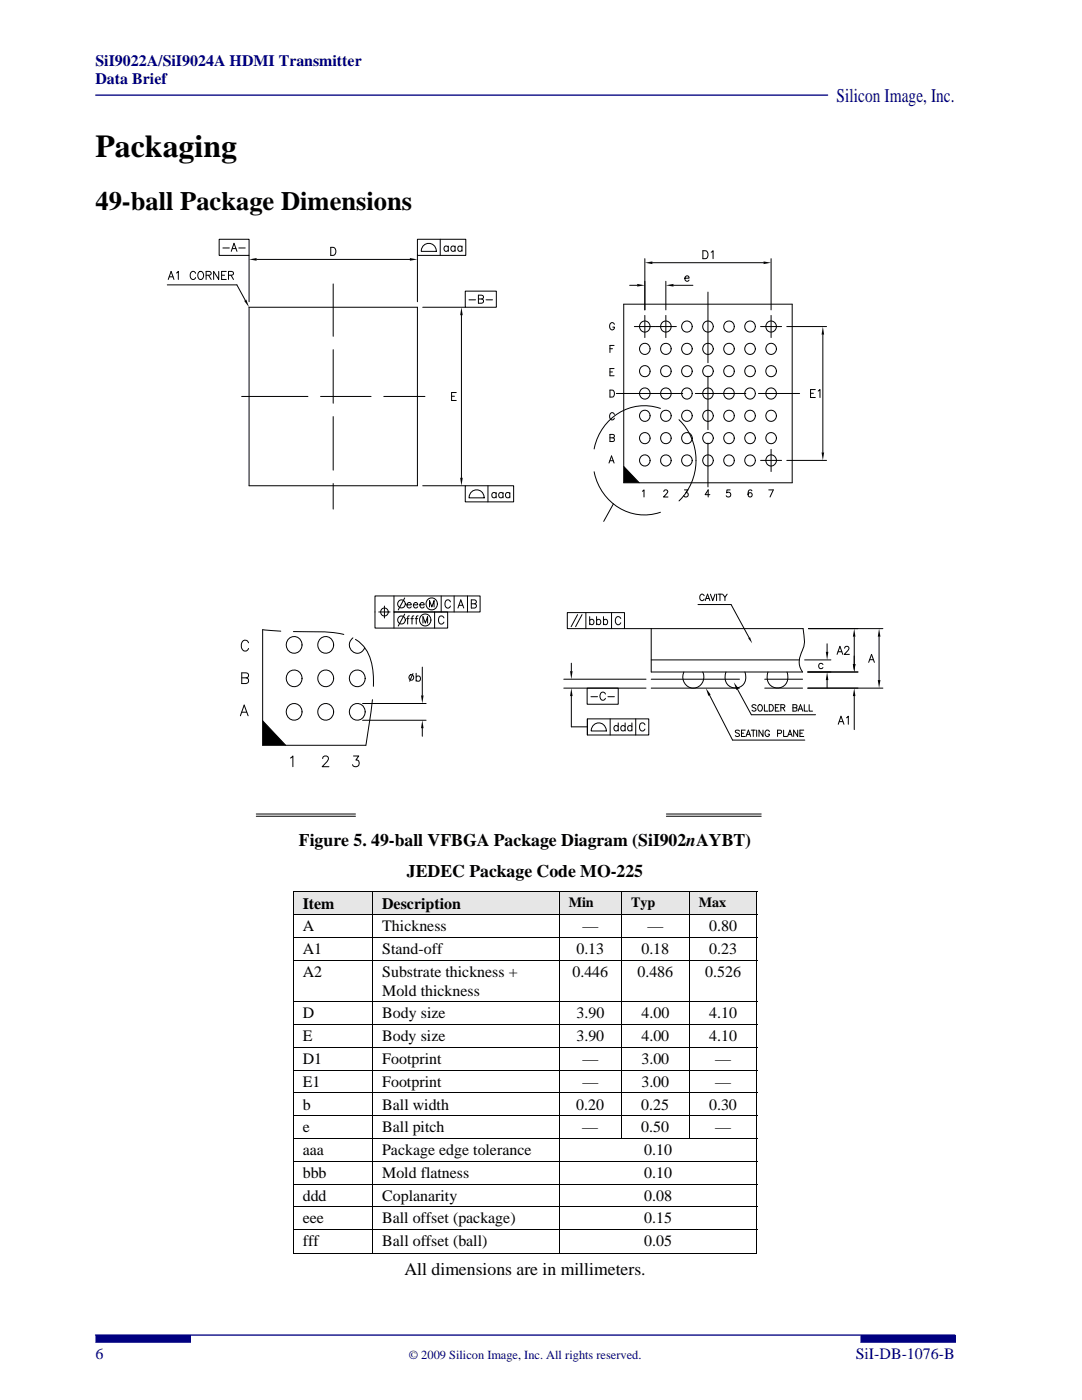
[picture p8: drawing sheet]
<svg xmlns="http://www.w3.org/2000/svg" width="216mm" height="279mm" viewBox="0 0 216 279" stroke-linecap="round" stroke-linejoin="round" font-family="sans-serif">
<path d="M19.1 19h146M19 266.4h171.5" fill="none" stroke="#000080" stroke-width=".26"/>
<path d="M19 267.2h19.1M171.7 267.2h19.1" fill="none" stroke="#000080" stroke-width="1.6" stroke-linecap="butt"/>
<g fill="none" stroke="#000" stroke-width=".2">
<path d="M33.4 56.9h13.9l1.6 3M33.6 55.8l.5-1.6 .6 1.6M33.8 55.2h.7M35.2 54.5l.4-.3v1.6M39 54.5a.55 .55 0 0 0-.6-.3 .55 .55 0 0 0-.4 .6v.4a.55 .55 0 0 0 .4 .6 .55 .55 0 0 0 .6-.4M39.8 54.3l.1-.1a.81 .81 0 0 1 .7 .8 .81 .81 0 0 1-.7 .8 .99 .99 0 0 1-.1-1.5zM41.1 54.9l.9-.1 .1-.2v-.3l-1-.1v1.6M41.6 54.9l.5 .9M43.6 54.2v1.6l-1-1.6v1.6M43.7 47.8h6v3.2h-6zM44.2 54.9h.6M44.5 49.5h1.3"/>
<path d="M45.1 54.2h-.9v1.6h.9M45.6 54.9l.8-.1 .2-.2-.1-.3-.9-.1v1.6M46.1 54.9l.5 .9M46.1 50.2l.6-1.6 .6 1.6M46.4 49.6h.7M47.6 49.5h1.3M49.7 51v9.2M51.2 51.8h30.6M66 49.4a.83 .83 0 0 1 1 .8 .83 .83 0 0 1-1 .8zM66.5 56.7v10.4M83.3 47.8h9.6v3.2h-9.6zM83.3 51v9.2"/>
<path d="M84.6 48.9a1.52 1.52 0 0 1 1.6-.2 1.52 1.52 0 0 1 .9 1.5h-3l.1-.8zM87.8 47.8v3.2M89.5 49.3l-.6-.2a.57 .57 0 0 0-.3 .5 .57 .57 0 0 0 .4 .6l.5-.3M89.5 49.1v1.1M90.8 49.3l-.5-.2a.57 .57 0 0 0-.3 .5 .57 .57 0 0 0 .3 .6l.5-.3M90.8 49.1v1.1M92.2 49.3l-.6-.2a.6 .6 0 0 0 .1 1.1l.5-.3M92.2 49.1v1.1M92.8 58.1h6.2v3.2h-6.2zM93.6 59.8h1.3M95.5 59.7l.8-.1 .2-.2-.1-.3-.9-.2v1.6h.6a.42 .42 0 0 0 .4-.4 .42 .42 0 0 0-.4-.4M97 59.8h1.3"/>
<path d="M125.6 56.9h1.5M128.7 51.6v10.2M130.2 52.4h22.2M132.9 56.1v5.7M134.4 56.9h3.9M136.7 55.5h.8a.43 .43 0 0 0-.4-.5 .43 .43 0 0 0-.4 .5v.2a.45 .45 0 0 0 .3 .4 .45 .45 0 0 0 .5-.2M140.3 50h.5a.86 .86 0 0 1 .5 .8 .86 .86 0 0 1-.5 .8h-.5zM141.3 58.3v14.1M141.9 50.3l.4-.3v1.6M153.9 51.6v10.2M48.2 79.1h13.2M49.7 61.3h33.6v35.6h-33.6z"/>
<path d="M64 79.1h10M66.5 69.8v10.7M76.6 79.1h8.2M84.3 61.3h8.5M90.1 79.1h.6M91 78.3h-.9v1.6h.9M92.1 62.9v32.5M121.7 77.9a.76 .76 0 0 1 .9 .4 .76 .76 0 0 1-.3 .9h-.6zM121.7 74.2h.5M121.7 69.6h.5M122.5 68.9h-.8v1.5M122.5 73.6h-.8v1.4h.8"/>
<path d="M122.6 64.7a.49 .49 0 0 0-.6-.3 .49 .49 0 0 0-.4 .5 .67 .67 0 0 0 .7 .9l.2-.2 .1-.3h-.3M123 78.5h13.2M124.5 60.7h33.6v35.7h-33.6zM126.6 65.2h8.4M128.7 62.9v4.5M132.9 62.9v4.5M138.7 78.5h10.1M141.3 75.1v10.6M151.3 78.5h8.3M151.8 65.2h4.2M153.9 62.9v4.5M157 65.2h7.9"/>
<path d="M161.7 78.5h.6M162.7 77.7h-1v1.6h1M163.3 78l.3-.3v1.6M164.2 66.8v23.5M66.5 83.1v10.7M66.5 96.5v5.1M84.3 96.9h8.5M92.8 96.9h9.7v3.3h-9.7zM94.1 98.1a1.51 1.51 0 0 1 1.7-.2 1.51 1.51 0 0 1 .8 1.5h-3l.2-.8zM97.4 96.9v3.3M99 98.5l-.5-.2a.57 .57 0 0 0-.4 .5 .57 .57 0 0 0 .4 .6l.5-.3M99 98.3v1.1"/>
<path d="M100.4 98.5l-.5-.2a.57 .57 0 0 0-.4 .5 .57 .57 0 0 0 .4 .6l.5-.3M100.4 98.3v1.1M101.7 98.5l-.5-.2a.57 .57 0 0 0-.3 .5 .57 .57 0 0 0 .3 .6l.5-.3M101.7 98.3v1.1M118.6 94.1a10.2 10.2 0 0 0 13.2 8.1M121.5 92.4l.5-1.4 .5 1.4M121.7 91.9h.6M122.3 87.4l.3 .3-.1 .3-.8 .1v-1.4l.8 .1v.5l-.8 .1M122.6 82.7a.49 .49 0 0 0-.6-.3 .49 .49 0 0 0-.4 .5v.3a.49 .49 0 0 0 .4 .6 .49 .49 0 0 0 .6-.3M124.5 93.1l3.1 3.3M128.2 98l.3-.2v1.4M131.8 81.5a10.2 10.2 0 0 0-13.2 8.1"/>
<path d="M132.5 98.1l.2-.3h.4l.1 .2-.2 .5-.6 .7h.9M135.5 83.8a11.4 11.4 0 0 1 0 16.2M136.6 97.8h.7l-.4 .5a.46 .46 0 0 1 .3 .8 .46 .46 0 0 1-.8-.2M141.3 88.4v8.8M141.6 98.7h-.9l.6-.9v1.4M145.7 97.8h-.6l-.1 .6a.48 .48 0 0 1 .7 0 .48 .48 0 0 1-.1 .7 .48 .48 0 0 1-.7-.2M150 98v-.2a.42 .42 0 0 0-.7 .2v1a.42 .42 0 0 0 .7 0 .42 .42 0 0 0-.2-.6 .42 .42 0 0 0-.5 .3M151.8 91.9h4.2M153.4 97.8h.9l-.7 1.4M153.9 89.7v4.4M157 91.9h7.9M78.6 118.9v3.2h10.7v3.2h-14.5v-6.4h21v3.2h-17.2v3.2"/>
<path d="M80.8 119.3l-1.3 2.4M88 118.9v3.2M90.6 118.9v3.2M93.3 118.9v3.2M122.4 100.5l-1.9 3.6M140.5 118.9a.44 .44 0 0 0-.5-.3 .44 .44 0 0 0-.4 .5v.3a.45 .45 0 0 0 .4 .5 .45 .45 0 0 0 .5-.3M140.7 119.9l.5-1.3 .4 1.3M140.9 119.4h.6M141.8 118.6l.4 1.3 .5-1.3M143 118.6v1.3M143.3 118.6h.8M143.7 118.6v1.3"/>
<path d="M144.2 118.6l.5 .6v.7M145.1 118.6l-.4 .6M49.1 135.3a.58 .58 0 0 1 .5 .5 .58 .58 0 0 1-.5 .6h-.9v-2.1h.9l.4 .2 .1 .4-.2 .3-1.2 .1M49.6 128.3a.74 .74 0 0 0-.9-.5 .74 .74 0 0 0-.5 .8 .9 .9 0 0 0 .1 1 .9 .9 0 0 0 1 .2l.3-.4M56 126l-3.6-.3v23h20.6l1.3-9.1M57.7 127.4a1.61 1.61 0 0 1 2.1 .2 1.61 1.61 0 0 1 0 2.2 1.61 1.61 0 0 1-2.2 .2 1.73 1.73 0 0 1 .1-2.6zM58.5 126l2.1 .1a33.3 33.3 0 0 1 8 .5M64 134.1a1.61 1.61 0 0 1 2.1 .2 1.61 1.61 0 0 1 0 2.2 1.61 1.61 0 0 1-2.1 .1 1.72 1.72 0 0 1 0-2.5zM64 127.4a1.6 1.6 0 0 1 2.3 .3 1.6 1.6 0 0 1-.4 2.3 1.6 1.6 0 0 1-2.3-.5 1.72 1.72 0 0 1 .4-2.1zM70.4 127.3a1.63 1.63 0 0 0-.4 2.3 1.63 1.63 0 0 0 2.3 .4l.5-.7M70.9 127.6a7.7 7.7 0 0 1 3.5 6.2l.1 3.2M75.6 122.1h2.2"/>
<path d="M76.7 120.9v2.4M80.8 122.6l-1.3 2.3M81.1 123.5h.5M81.2 120.7h.9a.45 .45 0 0 0-.6-.5 .45 .45 0 0 0-.3 .7 .46 .46 0 0 0 .3 .4 .46 .46 0 0 0 .6-.2M81.7 122.9l-.3 .1-.1 .2v1.3M82 123.5h.5M82.4 134.4l-.7 1.6M82.5 120.7h.9a.44 .44 0 0 0-.5-.5 .44 .44 0 0 0-.4 .5v.2a.46 .46 0 0 0 .3 .4 .46 .46 0 0 0 .6-.2M82.6 122.9l-.3 .1-.1 .2v1.3M82.8 123.5h.6M83 135.1l.5-.2a.57 .57 0 0 1 .4 .5 .57 .57 0 0 1-.4 .6l-.5-.3M83 134.4v1.6"/>
<path d="M83.4 122.9l-.3 .1v.2v1.3M83.8 120.7h.8a.44 .44 0 0 0-.4-.5 .44 .44 0 0 0-.4 .5v.2a.46 .46 0 0 0 .3 .4 .46 .46 0 0 0 .5-.2M84.3 133.1v5.7M84.4 124.4v-1.3l.5 1.3 .4-1.3v1.3M85.7 121.1v-1.3l.5 1.3 .4-1.3v1.3M86.7 122.1v3.2M88.6 123.3a.55 .55 0 0 0-.7-.4 .55 .55 0 0 0-.4 .6v.4a.55 .55 0 0 0 .4 .6 .55 .55 0 0 0 .7-.3M89.9 120.1a.55 .55 0 0 0-.7-.4 .55 .55 0 0 0-.4 .6 .81 .81 0 0 0 .6 1.1l.3-.1 .2-.4M91.4 121.3l.5-1.6 .6 1.6M91.6 120.8h.7M94 120.5h.7l.3-.1v-.5l-.3-.2h-.7v1.6h.7l.4-.3-.1-.4-.3-.1M112.5 137.3h16.4"/>
<path d="M112.5 135.6h16.4M113.2 122.3h11.4v3.2h-11.4zM114 138.9v6.2h3.2M114 132.4v1.5M115.3 122.7l-1.3 2.4M116.1 122.7l-1.2 2.4M116.9 122.3v3.2M117.2 137.3h6.2v3.2h-6.2zM117.7 123.8l.5-.2a.58 .58 0 0 1 .3 .5 .58 .58 0 0 1-.3 .6l-.5-.3M117.7 123.1v1.6M117.9 139h1.3M119 123.8l.5-.2a.58 .58 0 0 1 .4 .5 .58 .58 0 0 1-.4 .6l-.5-.3"/>
<path d="M119 123.1v1.6M120.4 123.8l.5-.2a.58 .58 0 0 1 .4 .5 .58 .58 0 0 1-.4 .6l-.5-.3M120.4 123.1v1.6M120.8 138.5a.55 .55 0 0 0-.6-.4 .55 .55 0 0 0-.5 .6v.4a.55 .55 0 0 0 .5 .6 .55 .55 0 0 0 .6-.3M121.3 139h1.3M122 122.3v3.2M123.9 123.4a.55 .55 0 0 0-.7-.3 .55 .55 0 0 0-.4 .6 .69 .69 0 0 0 .1 .7 .69 .69 0 0 0 .7 .2l.3-.3M124.6 125.5h35.7a7.1 7.1 0 0 1-.4 4.9 3.5 3.5 0 0 0 .2 3.7h-30.2v-8.6M129.9 137.3h17.7M129.9 135.6h17.7M129.9 131.7h29.6M136.5 134.1a2.16 2.16 0 0 0 1.8 3.2 2.16 2.16 0 0 0 1.9-3.2"/>
<path d="M139.3 120.7h6.6l3.6 6.6M141.6 138.7l4.6 9h14.4M144.9 134.1a2.15 2.15 0 0 0 1.8 3.2 2.15 2.15 0 0 0 1.9-3.2M147.2 137.6l2.7 5h12.8M152.6 137.3h7.5M152.6 135.6h7.5M153.2 134.1a2.14 2.14 0 0 0 1 3 2.14 2.14 0 0 0 2.9-1.1l.1-.8-.2-1.1M160.5 131.7h5.3M161.2 137.3h15M161.2 134.1h10M161.3 125.5h14.9M164.2 132.6l-.5-.2a.57 .57 0 0 0-.3 .5 .57 .57 0 0 0 .3 .6l.5-.3"/>
<path d="M165 128.5v1.6M165 135.7v1.6M167 130.6l.6-1.6 .6 1.6M167.2 130.1h.8M168.5 129.4l.2-.3 .4-.1 .3 .5-.9 1.1h1M170.5 127.1v5.4M170.5 138.9v6.7M173.3 132.2l.6-1.6 .6 1.6M173.5 131.7h.8M175.4 127.1v8.6M48 142.9l.7-2.2 .8 2.2M48.2 142.1h1"/>
<path d="M52.4 143.8l4.6 4.9M58 151.3l.4-.4v2.1M64 140.8a1.6 1.6 0 0 1 2.3 .3 1.6 1.6 0 0 1-.4 2.3 1.6 1.6 0 0 1-2.3-.5 1.71 1.71 0 0 1 .4-2.1zM64.4 151.4l.2-.4 .6-.1a.51 .51 0 0 1 .2 .8l-1.1 1.3h1.3M70.5 150.9h1.1l-.6 .8a.69 .69 0 0 1 .5 1.1 .69 .69 0 0 1-1.2-.2M72.3 143.7h12.7M72.3 140.4h12.7M84.3 145.3v1.6M117.2 143.5h12.3v3.2h-12.3zM117.2 143.5v3.2M118.5 144.6a1.5 1.5 0 0 1 1.7-.2 1.5 1.5 0 0 1 .8 1.5h-3l.2-.8zM121.8 143.5v3.2"/>
<path d="M123.4 145l-.5-.2a.58 .58 0 0 0-.4 .5 .58 .58 0 0 0 .4 .6l.5-.3M123.4 144.3v1.6M124.7 145l-.5-.2a.58 .58 0 0 0-.3 .5 .58 .58 0 0 0 .3 .6l.5-.3M124.7 144.3v1.6M126.1 145l-.5-.2a.57 .57 0 0 0-.4 .5 .57 .57 0 0 0 .4 .6l.5-.3M126.1 144.3v1.6M126.9 143.5v3.2M128.7 144.7a.55 .55 0 0 0-.7-.4 .55 .55 0 0 0-.4 .6v.4a.55 .55 0 0 0 .4 .6 .55 .55 0 0 0 .7-.4M147.6 145.9l-.3-.2-.5 .1-.1 .1 .1 .3a.68 .68 0 0 1 .7 .6l-.5 .2-.3-.2M148 146.3h.4M148.7 145.7h-.7v1.3h.7M148.9 147l.4-1.3 .5 1.3"/>
<path d="M149 146.6h.6M149.9 145.7h.8M150.3 145.7v1.3M150.9 140.8l-.3-.2-.5 .2v.3l.8 .5v.1l-.3 .2-.5-.2M151 145.7v1.3M151.4 140.7a.62 .62 0 0 1 .8 .5 .62 .62 0 0 1-.6 .7 .8 .8 0 0 1-.2-1.2zM152.3 145.7v1.3l-.9-1.3v1.3M152.5 140.6v1.3h.7M153.5 140.6h.4a.72 .72 0 0 1 .4 .7 .72 .72 0 0 1-.4 .6h-.4zM153.5 146l-.1-.2a.61 .61 0 0 0-.8 .5 .61 .61 0 0 0 .7 .7l.2-.2v-.3h-.3M154.7 141.2h.5M155.2 146.4l.6-.1 .2-.2-.1-.3-.7-.1v1.3"/>
<path d="M155.5 140.6h-.8v1.3h.8M155.8 141.2h.7l.1-.2-.1-.3-.7-.1v1.3M156.2 141.2l.4 .7M156.4 145.7v1.3h.6M157.2 147l.4-1.3 .5 1.3M157.3 146.6h.6M158.7 141.2l.3 .2v.4l-.8 .1v-1.3l.8 .2-.1 .4h-.7M159.2 145.7v1.3l-.8-1.3v1.3M159.3 141.9l.4-1.3 .5 1.3M159.4 141.5h.6M159.6 146.3h.5M160.4 145.7h-.8v1.3h.8"/>
<path d="M160.5 140.6v1.3h.7M161.5 140.6v1.3h.6M167.3 144.5l.5-1.6 .6 1.6M167.5 144h.7M168.9 143.3l.4-.4v1.6M51.1 162.5h19.8M51.1 162.9h19.8M133 162.5h18.9M133 162.9h18.9"/>
<circle cx="128.6" cy="78.5" r="1.08"/>
<circle cx="128.6" cy="69.6" r="1.08"/>
<circle cx="128.6" cy="65.2" r="1.08"/>
<circle cx="128.6" cy="74.1" r="1.08"/>
<circle cx="132.8" cy="78.5" r="1.09"/>
<circle cx="132.8" cy="65.2" r="1.09"/>
<circle cx="132.8" cy="69.6" r="1.09"/>
<circle cx="132.8" cy="74.1" r="1.09"/>
<circle cx="137" cy="78.5" r="1.09"/>
<circle cx="137" cy="69.6" r="1.09"/>
<circle cx="137" cy="65.2" r="1.09"/>
<circle cx="137" cy="74.1" r="1.08"/>
<circle cx="141.2" cy="78.5" r="1.09"/>
<circle cx="141.2" cy="65.2" r="1.09"/>
<circle cx="141.2" cy="69.6" r="1.09"/>
<circle cx="141.2" cy="74.1" r="1.09"/>
<circle cx="145.4" cy="78.5" r="1.09"/>
<circle cx="145.4" cy="69.6" r="1.09"/>
<circle cx="145.4" cy="65.2" r="1.09"/>
<circle cx="145.4" cy="74.1" r="1.08"/>
<circle cx="149.6" cy="78.5" r="1.09"/>
<circle cx="149.6" cy="69.6" r="1.09"/>
<circle cx="149.6" cy="65.2" r="1.09"/>
<circle cx="149.6" cy="74.1" r="1.09"/>
<circle cx="153.8" cy="78.5" r="1.09"/>
<circle cx="153.8" cy="69.6" r="1.09"/>
<circle cx="153.8" cy="65.2" r="1.09"/>
<circle cx="153.8" cy="74.1" r="1.09"/>
<circle cx="128.6" cy="83" r="1.08"/>
<circle cx="128.6" cy="91.9" r="1.08"/>
<circle cx="128.6" cy="87.4" r="1.08"/>
<circle cx="132.8" cy="83" r="1.09"/>
<circle cx="132.8" cy="87.4" r="1.09"/>
<circle cx="132.9" cy="91.9" r="1.05"/>
<circle cx="137" cy="83" r="1.09"/>
<circle cx="137" cy="91.9" r="1.09"/>
<circle cx="137" cy="87.4" r="1.08"/>
<circle cx="141.2" cy="83" r="1.09"/>
<circle cx="141.2" cy="91.9" r="1.09"/>
<circle cx="141.2" cy="87.4" r="1.09"/>
<circle cx="145.4" cy="83" r="1.09"/>
<circle cx="145.4" cy="91.9" r="1.09"/>
<circle cx="145.4" cy="87.4" r="1.08"/>
<circle cx="149.6" cy="83" r="1.09"/>
<circle cx="149.6" cy="91.9" r="1.09"/>
<circle cx="149.6" cy="87.4" r="1.09"/>
<circle cx="153.8" cy="83" r="1.09"/>
<circle cx="153.8" cy="91.9" r="1.09"/>
<circle cx="153.8" cy="87.4" r="1.09"/>
<circle cx="58.6" cy="135.4" r="1.62"/>
<circle cx="71.2" cy="135.4" r="1.62"/>
<circle cx="76.7" cy="122.1" r=".77"/>
<circle cx="80.1" cy="120.5" r=".79"/>
<circle cx="80.1" cy="123.7" r=".79"/>
<circle cx="82.1" cy="135.2" r=".52"/>
<circle cx="84.8" cy="123.7" r="1.17"/>
<circle cx="86.1" cy="120.5" r="1.17"/>
<circle cx="58.6" cy="142" r="1.62"/>
<circle cx="71.2" cy="142" r="1.62"/>
</g>
<g fill="#000">
<path d="M48.7 60l.4-.2 .6 1.5zM49.7 51.8l1.5-.3v.5zM81.8 51.5l1.5 .3-1.5 .2zM127.1 56.7l1.6 .2-1.6 .3zM128.7 52.4l1.5-.2v.5zM132.9 56.9l1.5-.2v.5zM152.4 52.2l1.5 .2-1.5 .3zM92.1 61.3l.2 1.6h-.5zM164.2 65.2l.2 1.6h-.5zM91.8 95.4h.5l-.2 1.5zM124.5 93.1l3.1 3.3h-3.1zM163.9 90.3h.5l-.2 1.6z"/>
<path d="M84 138.8h.5l-.2 1.6zM113.7 133.9h.6l-.3 1.7zM114 137.3l.3 1.6h-.6zM140.8 137.3l1 1.3-.4 .3zM146.4 136.2l1 1.2-.5 .3zM149.3 127.4l.3-.2 .5 1.2zM165 134.1l.3 1.6h-.5zM164.8 130.1h.5l-.3 1.6zM170.2 132.5h.5l-.2 1.6zM170.5 125.5l.2 1.6h-.5zM170.5 137.3l.2 1.6h-.5zM175.2 135.7h.5l-.3 1.6z"/>
<path d="M175.4 125.5l.3 1.6h-.5zM52.4 143.8l4.6 4.9h-4.6zM84.3 143.7l.2 1.6h-.5z"/>
</g>
<g fill="#e6e6e6">
<path d="M58.6 178h15.7v4.5h-15.7z"/>
<path d="M60.4 178h12v4.4h-12z"/>
<path d="M74.4 178h37.1v4.5h-37.1z"/>
<path d="M76.3 178h33.4v4.4h-33.4z"/>
<path d="M111.7 178h12.2v4.5h-12.2z"/>
<path d="M113.5 178h8.6v4h-8.6z"/>
<path d="M124.1 178h13.4v4.5h-13.4z"/>
<path d="M125.9 178h9.7v4h-9.7z"/>
<path d="M137.6 178h13.4v4.5h-13.4z"/>
<path d="M139.4 178h9.7v4h-9.7z"/>
</g>
<path d="M58.4 177.9h.2v.1h-.2zM151 177.9h.1v.1h-.1zM151 250h.1v.1h-.1z" fill="#000"/>
<g fill="none" stroke="#000" stroke-width=".2">
<path d="M58.4 177.9h92.7M58.5 178v4.5M74.4 178v4.5M111.6 178v4.5M124 178v4.5M137.5 178v4.5M151 178v4.5M58.4 182.6h92.7M58.4 187.1h92.7M58.4 191.7h92.7M58.4 199.9h92.7M58.5 182.6v4.4"/>
<path d="M58.5 187.2v4.5M58.5 191.8v8M74.4 182.6v4.4M74.4 187.2v4.5M74.4 191.8v8M111.6 182.6v4.4M111.6 187.2v4.5M111.6 191.8v8M124 182.6v4.4M124 187.2v4.5M124 191.8v8M137.5 182.6v4.4"/>
<path d="M137.5 187.2v4.5M137.5 191.8v8M151 182.6v4.4M151 187.2v4.5M151 191.8v8M58.4 204.4h92.7M58.4 209h92.7M58.4 213.6h92.7M58.4 218.1h92.7M58.5 200v4.4M58.5 204.5v4.4M58.5 209.1v4.4"/>
<path d="M58.5 213.7v4.3M58.5 218.2v4.4M74.4 200v4.4M74.4 204.5v4.4M74.4 209.1v4.4M74.4 213.7v4.3M74.4 218.2v4.4M111.6 200v4.4M111.6 204.5v4.4M111.6 209.1v4.4M111.6 213.7v4.3M111.6 218.2v4.4"/>
<path d="M124 200v4.4M124 204.5v4.4M124 209.1v4.4M124 213.7v4.3M124 218.2v4.4M137.5 200v4.4M137.5 204.5v4.4M137.5 209.1v4.4M137.5 213.7v4.3M137.5 218.2v4.4M151 200v4.4M151 204.5v4.4"/>
<path d="M151 209.1v4.4M151 213.7v4.3M151 218.2v4.4M58.4 222.7h92.7M58.4 227.2h92.7M58.4 231.8h92.7M58.4 236.3h92.7M58.5 222.7v4.4M58.5 227.3v4.4M58.5 231.9v4.3M58.5 236.4v4.3M74.4 222.7v4.4"/>
<path d="M74.4 227.3v4.4M74.4 231.9v4.3M74.4 236.4v4.3M111.6 222.7v4.4M111.6 227.3v4.4M111.6 231.9v4.3M111.6 236.4v4.3M124 222.7v4.4M137.5 222.7v4.4M151 222.7v4.4M151 227.3v4.4M151 231.9v4.3"/>
<path d="M151 236.4v4.3M58.4 240.8h92.7M58.4 245.4h92.7M58.4 250.1h15.9M58.5 240.9v4.5M58.5 245.5v4.6M74.4 240.9v4.5M74.4 245.5v4.6M74.4 250.1h37.1M111.6 240.9v4.5M111.6 245.5v4.6M111.7 250.1h39.3"/>
<path d="M151 240.9v4.5M151 245.5v4.6"/>
</g>
<text font-size="6.3" x="19" y="31.3">Packaging</text>
<text font-size="5.3" x="19" y="41.9">49-ball Package Dimensions</text>
<text font-size="3.9" fill="#000080" x="166.9" y="20.3">Silicon Image, Inc.</text>
<g font-size="3.5">
<text x="59.6" y="168.8">Figure 5. 49-ball VFBGA Package Diagram (SiI902nAYBT)</text>
<text x="81.2" y="175">JEDEC Package Code MO-225</text>
<text x="80.7" y="254.4">All dimensions are in millimeters.</text>
</g>
<g font-size="3.2" fill="#000080">
<text x="19" y="13.1">SiI9022A/SiI9024A HDMI Transmitter</text>
<text x="19" y="16.7">Data Brief</text>
<text x="19" y="271.3">6</text>
<text x="170.8" y="271.3">SiI-DB-1076-B</text>
</g>
<g font-size="3.2">
<text x="60.4" y="181.3">Item</text>
<text x="60.4" y="185.9">A</text>
<text x="76.3" y="181.3">Description</text>
<text x="76.3" y="185.9">Thickness</text>
<text x="116.2" y="185.9">—</text>
<text x="129.2" y="185.9">—</text>
<text x="141.5" y="185.9">0.80</text>
<text x="60.4" y="190.4">A1</text>
<text x="76.3" y="190.4">Stand-off</text>
<text x="115" y="190.4">0.13</text>
<text x="128" y="190.4">0.18</text>
<text x="141.5" y="190.4">0.23</text>
<text x="60.4" y="195.1">A2</text>
<text x="76.3" y="195.1">Substrate thickness +</text>
<text x="114.2" y="195.1">0.446</text>
<text x="127.2" y="195.1">0.486</text>
<text x="140.7" y="195.1">0.526</text>
<text x="60.4" y="203.2">D</text>
<text x="76.3" y="198.7">Mold thickness</text>
<text x="76.3" y="203.2">Body size</text>
<text x="115" y="203.2">3.90</text>
<text x="128" y="203.2">4.00</text>
<text x="141.5" y="203.2">4.10</text>
<text x="60.4" y="207.8">E</text>
<text x="76.3" y="207.8">Body size</text>
<text x="115" y="207.8">3.90</text>
<text x="128" y="207.8">4.00</text>
<text x="141.5" y="207.8">4.10</text>
<text x="60.4" y="212.3">D1</text>
<text x="76.3" y="212.3">Footprint</text>
<text x="116.2" y="212.3">—</text>
<text x="128" y="212.3">3.00</text>
<text x="142.7" y="212.3">—</text>
<text x="60.4" y="216.9">E1</text>
<text x="60.4" y="221.4">b</text>
<text x="76.3" y="216.9">Footprint</text>
<text x="76.3" y="221.4">Ball width</text>
<text x="115" y="221.4">0.20</text>
<text x="116.2" y="216.9">—</text>
<text x="128" y="221.4">0.25</text>
<text x="128" y="216.9">3.00</text>
<text x="141.5" y="221.4">0.30</text>
<text x="142.7" y="216.9">—</text>
<text x="60.4" y="226">e</text>
<text x="76.3" y="226">Ball pitch</text>
<text x="116.2" y="226">—</text>
<text x="128" y="226">0.50</text>
<text x="142.7" y="226">—</text>
<text x="60.4" y="230.5">aaa</text>
<text x="76.3" y="230.5">Package edge tolerance</text>
<text x="128.5" y="230.5">0.10</text>
<text x="60.4" y="235.1">bbb</text>
<text x="60.4" y="239.6">ddd</text>
<text x="76.3" y="239.6">Coplanarity</text>
<text x="76.3" y="235.1">Mold flatness</text>
<text x="128.5" y="239.6">0.08</text>
<text x="128.5" y="235.1">0.10</text>
<text x="60.4" y="244.1">eee</text>
<text x="76.3" y="244.1">Ball offset (package)</text>
<text x="128.5" y="244.1">0.15</text>
<text x="60.4" y="248.8">fff</text>
<text x="76.3" y="248.8">Ball offset (ball)</text>
<text x="128.5" y="248.8">0.05</text>
</g>
<g font-size="2.8">
<text x="113.5" y="181">Min</text>
<text x="125.9" y="181">Typ</text>
<text x="139.4" y="181">Max</text>
</g>
<text font-size="2.5" fill="#000080" x="81.6" y="271.3">© 2009 Silicon Image, Inc. All rights reserved.</text>
</svg>
